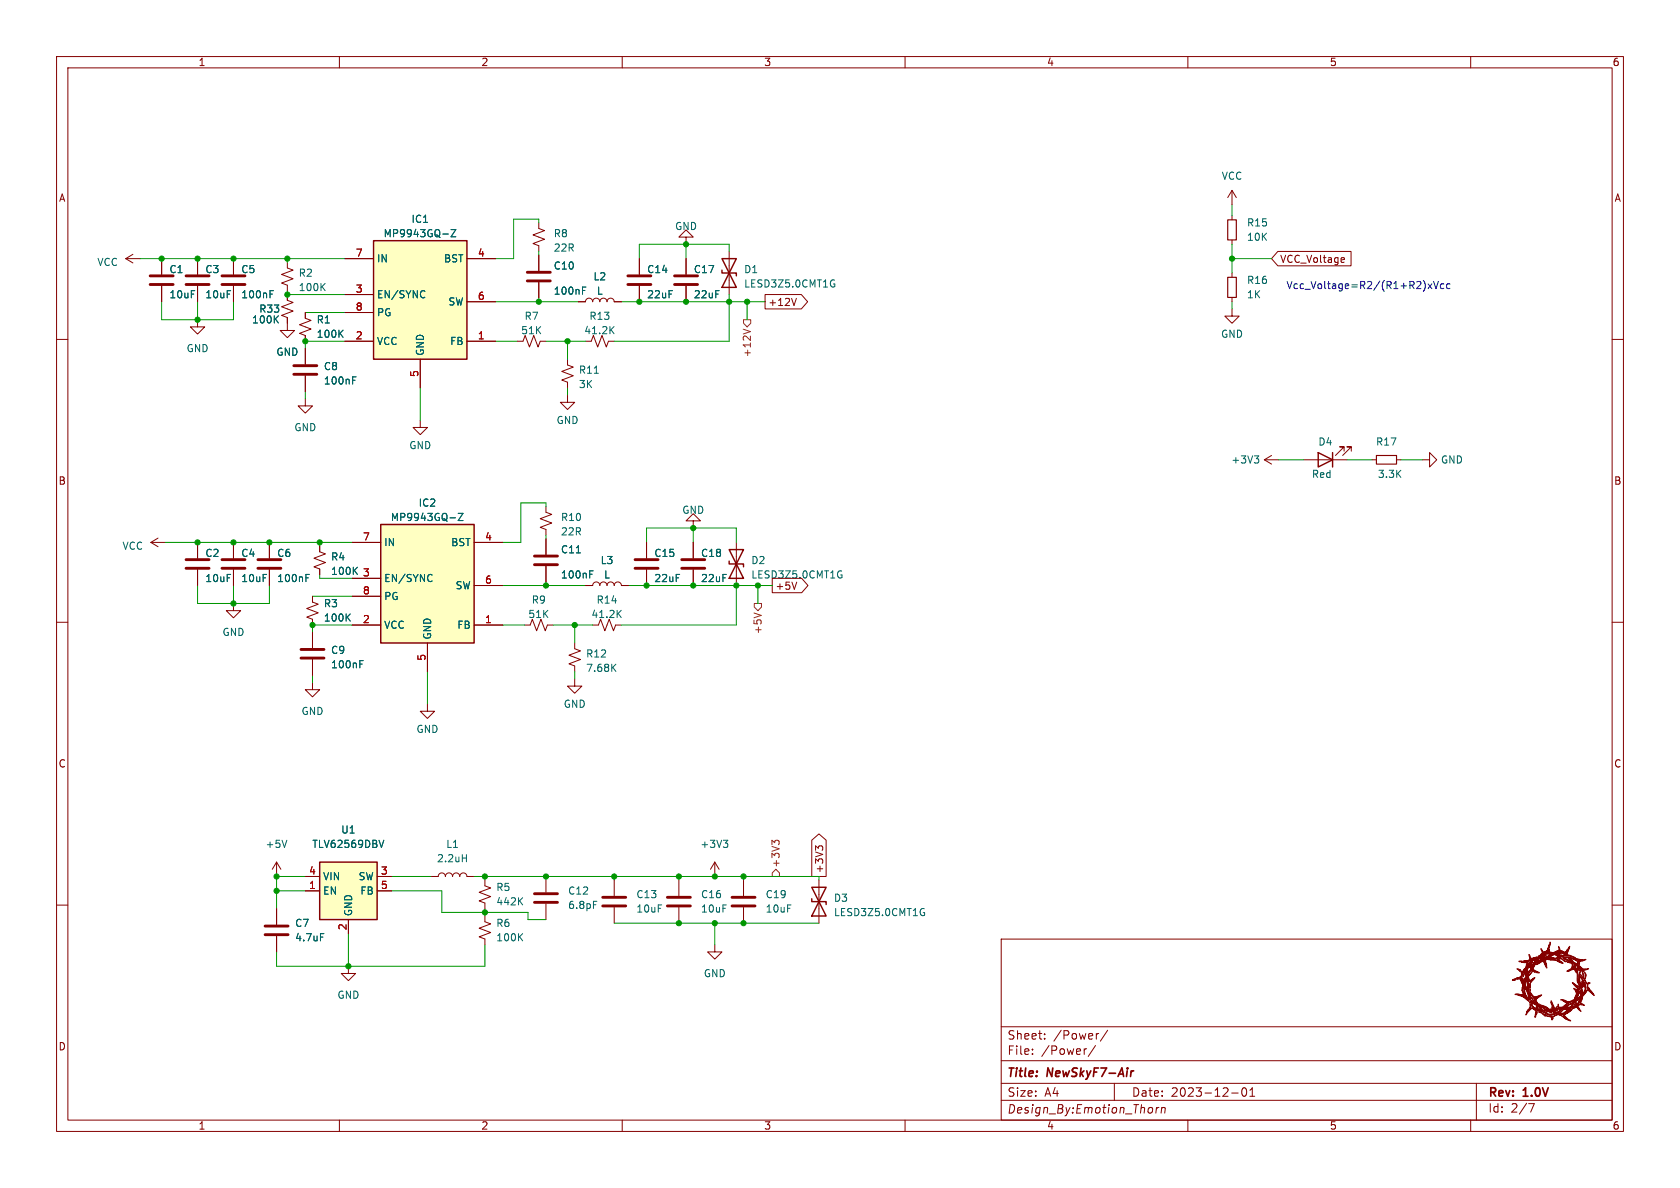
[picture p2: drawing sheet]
<svg xmlns="http://www.w3.org/2000/svg" width="297mm" height="210mm" viewBox="0 0 297 210" stroke-linecap="round" stroke-linejoin="round" font-family="sans-serif">
<g fill="none" stroke="#840000" stroke-width=".18">
<path d="M10 10h277v190h-277zM12 12h273v186h-273zM60 10v2M110 10v2M160 10v2M210 10v2M260 10v2M95.2 39.4v1l1.1 .4-2.1 .7 2.1 .8-2.1 .8 1 .3v1.1M217.8 33.7v2.5M217.8 38.1v.8M217.8 33.7l-.8 1.2M217.8 33.7l.8 1.2"/>
<path d="M10 60h2M22.2 45.7l1.3 .8M22.2 45.7h2.6M23.5 45l-1.3 .7M28.6 45.7v2.8M28.6 50.5v2.8M34.9 56.5v1.3h1.3l-1.3 1.3-1.2-1.3h1.2M34.9 45.7v2.8M34.9 50.5v2.8M41.3 45.7v2.8M41.3 50.5v2.8M50.8 52.1v1l1 .4-2 .7 2 .8-2 .8 1 .3v2.3h1.3l-1.3 1.3-1.3-1.3h1.3"/>
<path d="M50.8 46.4v1l1 .4-2 .7 2 .8-2 .7 1 .4v1M54 55.2v1.1l1 .3-2 .8 2 .8-2 .7 1 .4v1M61 45.7h5M61 52.1h5M61 55.2h5M82.5 45.7h5.1M82.5 53.3h5.1M95.2 45.1v2.8M95.2 49.9v2.8M102.2 53.3h1.3a.64 .64 0 0 1 .6-.6 .64 .64 0 0 1 .7 .6 .64 .64 0 0 1 .6-.6 .64 .64 0 0 1 .6 .6 .64 .64 0 0 1 .7-.6 .64 .64 0 0 1 .6 .6 .64 .64 0 0 1 .6-.6 .64 .64 0 0 1 .7 .6h1.3M113 45.7v2.8M113 50.5v2.8"/>
<path d="M121.3 41.9h1.3l-1.3-1.3-1.3 1.3h1.3v1.3M121.3 45.7v2.8M121.3 50.5v2.8M128.9 44.5v7.6M135.3 52.1h6.4l1.1 1.2-1.1 1.3h-6.4zM140.8 52.7l-.4 1.3M217.8 54.6v1.3h1.3l-1.3 1.3-1.3-1.3h1.3M217.8 42.4v.8M217.8 48.3v.7M217.8 52.6v.7M225.9 44.4h12.9v2.6h-12.9l-1.1-1.3zM237.3 45.5l.3 .1 .1 .2-.6 .2"/>
<path d="M237.6 46.3l-.3 .1M285 60h2M54 70.5v1.3h1.2l-1.2 1.2-1.3-1.2h1.3M54 61.6v2.8M54 66.4v2.8M61 60.3h5M74.3 74.3v1.3h1.3l-1.3 1.2-1.3-1.2h1.3M74.3 63.5v5.1M82.5 60.3h5.1M91.4 60.3h1.1l.3-1 .8 2 .8-2 .7 2 .4-1h1M100.3 69.9v1.2h1.3l-1.3 1.3-1.2-1.3h1.2M100.3 63.5v1l1 .4-2 .8 2 .7-2 .8 1 .4v1"/>
<path d="M103.5 60.3h1l.4-1 .8 2 .7-2 .8 2 .4-1h1M237.6 79.8v-.8h-.7h.7l-1.5 1.5M238.9 79.8v-.8h-.8h.8l-1.5 1.5M26.7 95.9l1.2 .7M26.7 95.9h2.5M27.9 95.1l-1.2 .8M34.9 95.9v2.8M41.3 95.9v2.8M47.6 95.9v2.8M56.5 96.5v1l1 .4-2 .8 2 .7-2 .8 1 .4v1M62.2 95.9h5.1M83.8 95.9h5.1"/>
<path d="M96.5 89.5v1.1l1 .3-2 .8 2 .8-2 .7 1 .4v1M96.5 95.3v2.7M114.3 95.9v2.8M122.6 92.1h1.2l-1.2-1.3-1.3 1.3h1.3v1.2M122.6 95.9v2.8M130.2 95.9v7.6M223.5 81.3h2.6M223.5 81.3l1.3 .7M224.8 80.5l-1.3 .8M230.5 81.3h7.6M242.6 81.3h.7M246.9 81.3h.7"/>
<path d="M251.5 81.3h1.2v-1.3l1.3 1.3-1.3 1.3v-1.3M10 110h2M34.9 100.7v2.8M41.3 106.7v1.3h1.2l-1.2 1.2-1.3-1.2h1.3M41.3 100.7v2.8M47.6 100.7v2.8M55.2 105.4v1l1.1 .4-2.1 .8 2.1 .7-2.1 .8 1 .4v1M55.2 111.8v2.8M55.2 116.6v2.8M62.2 110.5h5.1M62.2 102.2h5.1M62.2 105.4h5.1"/>
<path d="M75.6 113.7v5M83.8 110.5h5.1M83.8 103.5h5.1M92.7 110.5h1l.4-1 .8 2 .7-2 .8 2 .4-1h1M96.5 100.1v2.8M101.6 113.7v1l1 .4-2 .7 2 .8-2 .7 1 .4v1M103.5 103.5h1.3a.64 .64 0 0 1 .6-.6 .64 .64 0 0 1 .6 .6 .64 .64 0 0 1 .7-.6 .64 .64 0 0 1 .6 .6 .64 .64 0 0 1 .6-.6 .64 .64 0 0 1 .7 .6 .64 .64 0 0 1 .6-.6 .64 .64 0 0 1 .7 .6h1.2M104.8 110.5h1l.4-1 .7 2 .8-2 .8 2 .3-1h1.1M114.3 100.7v2.8M122.6 100.7v2.8M136.5 102.2h5.2l1.1 1.3-1.1 1.3h-5.2zM140.9 102.9l-.5 1.3"/>
<path d="M285 110h2M55.2 120.7v1.2h1.3l-1.3 1.3-1.2-1.3h1.2M75.6 124.5v1.2h1.2l-1.2 1.3-1.3-1.3h1.3M101.6 120v1.3h1.3l-1.3 1.3-1.3-1.3h1.3M10 160h2M48.9 152.4l-.8 1.3M48.9 152.4v2.5M48.9 152.4l.8 1.3M54 157.5h2.5M54 154.9h2.5M66.7 157.5h2.5M66.7 154.9h2.5"/>
<path d="M76.2 154.9h1.3a.64 .64 0 0 1 .6-.6 .64 .64 0 0 1 .6 .6 .64 .64 0 0 1 .7-.6 .64 .64 0 0 1 .6 .6 .64 .64 0 0 1 .6-.6 .64 .64 0 0 1 .7 .6 .64 .64 0 0 1 .6-.6 .64 .64 0 0 1 .6 .6h1.3M85.7 155.6v1l1 .4-2 .7 2 .8-2 .8 1 .3v1.1M96.5 154.9v2.8M96.5 159.8v2.8M108.6 155.6v2.8M120 155.6v2.8M126.4 152.4l-.8 1.3M126.4 152.4v2.5M126.4 152.4l.7 1.3M131.4 155.6v2.8M143.5 148.5l1.3-1.1 1.3 1.1v6.4h-2.6zM144.7 149.9l-.5-.4v.8"/>
<path d="M144.7 149.8l.2-.3h.3l.3 .3M144.8 155.6v7.6M285 160h2M48.9 160.7v2.7M48.9 165.5v2.8M61.6 170.8v1.3h1.3l-1.3 1.3-1.3-1.3h1.3M61.6 162.6v2.5M85.7 161.9v1l1 .4-2 .8 2 .7-2 .8 1 .4v1M108.6 160.4v2.8M120 160.4v2.8M126.4 167v1.3h1.2l-1.2 1.2-1.3-1.2h1.3M131.4 160.4v2.8"/>
<path d="M177 166h108v32h-108zM60 198v2M110 198v2M160 198v2M177 194.5h108M177 191.5h108M177 187.5h108M177 181.5h108M182.5 186.3v.1M182.5 185.5v.1M184.7 183.6v.1M184.7 182.8v.1"/>
<path d="M192.1 185.4l-.3 .1M193.7 184.8l-1.3 2M194.2 182.7l-.2 .1M195.8 182.1l-1.3 2M197 191.5v3M203.7 195.8l.1 .3-.2 .5M204.5 195.8l-.2 1M204.9 195.8h-.3l-.2 .3M205.4 195.9l.2-.1h.4l-.1 1M205.4 195.8l-.1 1M210 198v2M217.7 193.2h1.2"/>
<path d="M219.7 192.4l.2-.1a.81 .81 0 0 1 .6 .6 .81 .81 0 0 1-.3 .8l-.2 .1a.81 .81 0 0 1-.3-1.4zM221 193.8h.8M221 192.7l.4-.4v1.5M260 198v2M261 191.5v6.5M270.2 195.1h1l-.6 1.5"/>
</g>
<path d="M200.4 189.3l-.4 .1" fill="none" stroke="#840000" stroke-width=".3"/>
<g fill="#840000" stroke="#840000" stroke-width=".18">
<path d="M276 179.5l.9 .6-.5-.7 .5-.2-.4 .3 1.2 1-.8-.3h.2h.1a1.56 1.56 0 0 1-1.2-.7z"/>
<path d="M273.5 179.7h.9v.5l.2-.2-.2 .3a.61 .61 0 0 0-.9-.6z"/>
<path d="M270.3 178.3h.1a.71 .71 0 0 1 1 .3l.3 .3-.1 .5 .1-.5-.1 .1-.1 .8-.1 .1 .1-1.2-.4-.3-.3-.1-.2 .1-.9 1 .2-.6a.5 .5 0 0 0 .6-.4l-.6 .4z"/>
<path d="M276.3 169.2h.2l-.1 .2 .2 .1v-.2l.2 .2v.1h.3v.1l.5 .1-.3-.4 1.1 1.9 .4 .3a.75 .75 0 0 0-.1-.9l.4 .3 .2 .5h.3l-.5-.5 .5 .3-.1-.3-1-.6-.1-.1h-.1l.2 .3v.1l.2 .8-.4-1-.7-1.1h.1l.4 .6 .6 .4 .2-.1v-.3a2.92 2.92 0 0 0-2.3-.7 2.41 2.41 0 0 1 2.4 .8l-.1 .4 .2 .1a1.64 1.64 0 0 0 1.8 .7l-.6 .2h-.2l.3-.1h-.4v.1h-.1l.1 .2-.3-.1a.48 .48 0 0 1-.5 0 .48 .48 0 0 1-.2-.6l-.1 .5 .1 .9a3.2 3.2 0 0 0 .4 1.9l-.3 .2-.7-.4 .7 .8 .5-.8h.4v-.2h.2l-.2-.1-.1 .2h-.1l.1-.3-.2 .4h-.1l.1-.6h.2h-.2v-.2l-.3-.6a1.62 1.62 0 0 1 .7 1.1h.1a1.91 1.91 0 0 1-.3 2l.8-.8 .9 .7-.9-1-.1-.1 .3 .2-.3-.2 .1-.1 1.1 1.5-1.1-1-.8 1 .3-1.5 .1 .1-.1-.1a.32 .32 0 0 0-.4 0 .32 .32 0 0 0-.1 .4l.1 .4a3.2 3.2 0 0 1-.3 2l.5 .3h-.2a.61 .61 0 0 0-.9 .3l.6 .9-.7-.7 .4 .4-.2-.4-.3-.1-.7 .3-.4 .5-.6 .3 .6-.4 .5-.6a.35 .35 0 0 0 .5-.3l-.4 .3-.1-.1 .1-.1-.1 .1a.44 .44 0 0 1 .7 0l-.1-.3 .2 .1a.72 .72 0 0 1 .9-.2l-.6-.4-.2 .5h-.3l-.3-.4 .1-.1-.1-.1h.2l.2 .5 .2-.5a.64 .64 0 0 0 .7-.8l-.1-1.4-.1 .8a1.51 1.51 0 0 1-.2 1.3v-.1l-.3 .2 .3-.3 .1-.6-.3 .3h.2l-.7 .6h-.2l.7-.6-1.6 .8-.9 .7 1.8-.9a3.6 3.6 0 0 1-2.3 2.2l-.3-.1 .5 .1-.6-.2v.2l.3 .2h-.2a1.27 1.27 0 0 0-1.2 .3l1.8-1.4-.5 .7 .6-.1a.73 .73 0 0 1 .8-.3h-.4l.4-.3 .1 .2v-.2l.2 .1v-.3l.4-.7a.82 .82 0 0 0-.9 .4l-.3 .1 .9 .1-1.3 .2-.8-.1-.1-.1h.9h-.9v-.6l.1 .6a1.43 1.43 0 0 0 1.3-.8l-.7-.5 .9 .6 .3-.2h-.3l-1.2-.5h.5l1.1 .4 .5-.3 .4 .1 .1-.3-.2 .2h-.3l.3-.2h.3h-.3l.1-.2 .4 .1v-.1a.63 .63 0 0 0 .6-.4 .63 .63 0 0 0-.1-.7l-.5 1.1 .7-1.4a.59 .59 0 0 1 .7-.6v-.1h-.2l.2-.2a1.94 1.94 0 0 0-1.2 1.4l-.4 .9h-.2l.5-.9v-.2v.1l.1-.2-.4-.1h.4h-.4l.1 .5-.3-.7h.1l-.1-.1 .4 .2 .2-.1-1-1.2 1.2 .7-.4-.8 .2-.5-.2 .4v-1.4l-.2-.2h.1l.1-.1-.2 .1-.5-.8-.2 .2 .3 .1-1.2 .3 .6-.2 .2-.2-.8 .4 .9-.6v-.2h.3h-.3a.53 .53 0 0 0 0-.5 .53 .53 0 0 0-.6-.2l-.2-.1h.6l-1.3-.7z"/>
<path d="M272.9 179.3l.6 .3h-.4l-.2-.2 .2 .2 .1-.1z"/>
<path d="M271.2 176.3l.6-.1h-.2l.9-.3-.3 .3a.67 .67 0 0 0-.6 .5 .67 .67 0 0 0 .2 .7l.1 .3 .1-.3 1.3 .6 .6 .4 1-.1h-.2l.2-.1 .7 .1-1.2 .1-.2 .2h1.2h-1.1l1 .3 .6-.5h.2a2.25 2.25 0 0 1-2.7 .9l-.2-.2h.2h-.2l-.1-.1-.3 .1 .3-.2a1.94 1.94 0 0 0 1.8 .2h.2l-.2-.1 .4 .1-1.1-.3-.4-.3h.3h-.3l-.7-.4h.4l.1 .3-.1-.3h-.5l.1-.1-1-.3-.1 .2a2.94 2.94 0 0 1 1.8 .8l.5 .3-.6-.2-.2 .1-.1-.2-1.1 .1-.9-.5a.45 .45 0 0 1 .6 .3l.3 .2 .4-.2 .9 .1-1.2-.1-.1-.1h.2h-.4l-.5-.2h-.2l-.3-.2h.2a.83 .83 0 0 1-.7-1l-.2 .2v-.2a.56 .56 0 0 1 .5 .7l.5 .5 .4-.2h-.2l-.1-.5-.6-.3 .5 .2-.1-.4 .4 .9 .1-.1a.35 .35 0 0 0 .1 .5 .35 .35 0 0 0 .5-.1l-.5-.4 .3 .1a.95 .95 0 0 0 1.1 .6h.1l-.3-.1v-.1l-.8-.4-.4-.1-.2-.5h.1h-.1l-.2-.3 .2 .2v-.1l-.4-.5h.1v.2l.1-.3 .8-.6-.8 .4-.1 .3h-.1l-.1-.2 .1 .2 .1-.3-.2 .1v-.2h.2z"/>
<path d="M272 178.9a.55 .55 0 0 1 .8 .4l-.3-.2z"/>
<path d="M274.5 179.1h.4z"/>
<path d="M271.8 178.9h.1z"/>
<path d="M273.3 178.9h.1z"/>
<path d="M275.6 178.5h.1z"/>
<path d="M276.4 178.4l1.1-.1z"/>
<path d="M274.4 177.8v.5z"/>
<path d="M270.5 177.5a.38 .38 0 0 1 .2 .4 .38 .38 0 0 1-.3 .3z"/>
<path d="M274.2 176.9l.5 1.1-.1 .2-.3-.6-.1-.4 .2 .2-.2-.2z"/>
<path d="M275.3 177.9l-.2 .3z"/>
<path d="M278.3 177.5l.2 .3-.3-.2z"/>
<path d="M279.9 177.7h.2z"/>
<path d="M270.4 175.6l.2 .6a1.33 1.33 0 0 1 .6 1.1l-.5-.2-.1-.3 .5 .3v-.2a1.66 1.66 0 0 1-.7-1.3z"/>
<path d="M273.1 168.8l.4 .3z"/>
<path d="M270.3 168.7l.2 .5h.1a.38 .38 0 0 0 .6 .2l.1-.1-.3 .1 .6-.2h.3l.5-.5 .4-.3 .2 .1-.3-.3v.3l-.3 .2 .2-.2v-.3h.1l-.2-.1-.1-.4 .5 .7 .2-.2 .1 .1-.1 .1h.2v-.2h.2l.1-.1-.3 .1 .4-.4v-.2l-.1 .2 .1-.4a.45 .45 0 0 1 0 .7v.2l.2-.5v.5a1.64 1.64 0 0 0 1.7-.5l.1 .2-.1-.7 .2 .6v.4l.2-.3 .3 .1-.1 .1 .6 .1 .2 .3 .2-.5-.5 .2 .4-.3v-.1l-.2 .2 .6-.8-.2 .6a.54 .54 0 0 0-.2 .7 .54 .54 0 0 0 .6 .3l.4 .2a3.2 3.2 0 0 0 2.3 .5l-.7 .3 .2-.2h-.9l.1 .3 .4-.1a.51 .51 0 0 0-.3 .6l-.2-.2a.82 .82 0 0 0-.5-.9l-.3-.1a2.47 2.47 0 0 0-2.1-.1l-.4-.2h.5h-.5l-.7-.3 1.7 1.3 .2-.1 .2 .1a.71 .71 0 0 1-.9-.4l-.3-.1-.3 .1 .3-.2-.2-.1-.9 .2h-.9l.5-.2h-1.7h-.3v.2l-.2-.1-.3 .3h.7l.1-.2h.4l-.5-.1h.1l1.2 .2-.5-.1-.2 .3 .2 .6-.2-.2v.2l.1 .4 .1-.2 .1 .5-.5-.7h.2a.37 .37 0 0 1-.3-.6v-.1l.1 .2v.4l.2-.7-1.2 .5-.1-.1 .3-.1h-.5h.6l.1-.2-.7 .2 .7-.8h.5v-.3l.2 .3v.1l1.6 .1v.1l1-.2h-.3l-.2-.2a.52 .52 0 0 0-.8 0l-.4 .2a1.47 1.47 0 0 1 1.5-.5l.1 .1a.76 .76 0 0 0 .9 .1l.3-.1-.2-.1h.4h-.4l-.6-.2-.1 .1 .1-.3 .9 .4-.1-.2v.1l-.8-.4-.3 .6h-.1v-.3l-.6 .1 .5-.3v-.1l-.6 .3 .1-.2-.4 .2 .1 .1-.6 .2-.3 .3 .1 .1-.4-.1 .6-.4-1.2 .1 .4-.2 .7-.1h-.1h.5h-.1a1.67 1.67 0 0 0-1.7 .4h.2l-.6 .2-.6 .9-.2-.1 .4-.6-.9 .4h.2l.5-.2-.1 .2-.6 .3 .3 .2 .1-.2v.3l.2-.2v-.1h.3v.2l-1.6 .7v.2l2.4-1.2 .3 .1-1.7 .6-.1 .7 1.1 .7-.7-.1 .3-.1-.6-.2-1 1 .2 .7 1-.5-.9 1.1v.8v-.8l.2-.5-.4 .1v-.1h.1l-.2-.1 .6 .1 .4-.5-.4 .4h-.6v-.3l-.1-.1 .3 3.1 .2 .7-.1 .1v-.1l-.1-.1-.2 .2-.5-.5a.7 .7 0 0 0-.8-.3l.6 .3 .8 .7-.2-.1a3 3 0 0 0-1.8-1l.7-.1-.2 .1a.35 .35 0 0 0 .4-.1 .35 .35 0 0 0 0-.5v-.1l.2 .5-.1 .2 .2 .1v-.2l.5 .7 .3 .1-.1-1.4 .1 1.2-.5-1.5h.1l.1 .4v-.4h.2h-.4l-.3-.2a2.17 2.17 0 0 0 .7 1.8 2.05 2.05 0 0 1-.7-2l.3 .3-.2-.3 .1-.2h-.2l-.1-.2-.2 1.1v-.2l-.1 .1 .1-1-.4-1 .5 .9-.4-1.1-1.3 .3h.4l-.3 .1h-.3l.8-.5 .2 .1-.2-.1h.4l.3-.2-.2 .2 .2 .1v-1l.2 .3 .2-.3a2.84 2.84 0 0 0 .2 2.2l.2 .1-.2-.4h.1l.3-.7a1.11 1.11 0 0 0 .3 1.7v-.7l-.1 .6-.1-.8 .1 .1v-.1h-.1l-.1-.4 .1 .1v-.1h-.1v-.2v-.3l1.2-1.5-.2-.1-.1 .1 .4-.7-1.2 .4 .1 .7-.1 .3v-1.1l.2-.5h.2l-.1 .1 .9-.4a.7 .7 0 0 1-.5-.8l-.2-.1 .3 .4a.45 .45 0 0 1-.4 .8l.3-.4-.1 .2-.1-.2-.1 .1-.2 .3 .3-.8-.3 .2-.2 .6-.1 .1h.1l-.1 1.6-.1 .2 .2-.2 .7-1-.1-.1h.1l-.1-.1 .4-.3-1.3 2.3-.2 .7-.2-.1 .1-.6 .5-.6-.2-.1v-.3l.1 .2v-.3l-.1 .1-.1-.6 .1 .1 .1-.1h-.2l-.1-.2a.48 .48 0 0 1-.6 .6v-.3l.3 .2 .3-.6h.2v.1h.1v-.8l.1-.1 .2 .1-.2-.2 .3-.5-.2 .2-.7-.1 1.1-.2-.1-.7h.2h-.2z"/>
<path d="M270.5 175.3l.3 .6 .3 .2h-.2l.2 .2-.4-.5-.1-.1h.1h-.1z"/>
<path d="M267.8 175.8l.4-.1 .4 .1z"/>
<path d="M270.5 174.8v.4z"/>
<path d="M278.2 174.7h.1v.1z"/>
<path d="M269.1 174.6v.1z"/>
<path d="M280.6 174.1l.1 .3z"/>
<path d="M279.3 171.8l.2-.1a.74 .74 0 0 0-.2 .9v.7l.2 .8a3.4 3.4 0 0 1-.2-2.3z"/>
<path d="M280.7 173.8h.4l-.5 .2v-.1l.3-.1-.3 .1z"/>
<path d="M279.7 171.7l.3 .7v.5l.1 .1a1.15 1.15 0 0 0 0-1.2 .84 .84 0 0 1 .1 1.3l.3 .8-.4-.9-.3-.2 .1-.3z"/>
<path d="M268.2 173.1h.1z"/>
<path d="M268.4 173l.3 .1z"/>
<path d="M279.3 172.2l.4 .4z"/>
<path d="M271.2 171.8l.2 .1z"/>
<path d="M268.5 171.4l.3 .3z"/>
<path d="M268.2 171.3l.6 .2z"/>
<path d="M274 169.7a2.2 2.2 0 0 1 1.8 .4h.2l-.5-.3-.2-.3h.2l.8 .8-.6-.2a2.6 2.6 0 0 0-1.7-.4z"/>
<path d="M268.9 170.1l.8-.1 .2 .1-.2 .1z"/>
<path d="M268.5 169.9h.6l-.4 .1z"/>
<path d="M274 166.6l.1 .1-.3 .8 .1-.3h-.1v-.1h.2h-.2l.2-.3z"/>
<path d="M273.1 179.5h.1z"/>
<path d="M272 178.6h.1z"/>
<path d="M269.4 174.3l.1 .1z"/>
<path d="M269.8 174.4l.2 .2z"/>
<path d="M269.2 172.9l.1 .6z"/>
<path d="M269.5 171.7l-.2 1z"/>
<path d="M276 168.7v.1z"/>
<path d="M273.5 168.1v.1z"/>
</g>
<g fill="none" stroke="#006464" stroke-width=".18">
<path d="M47.7 52h.5M47.7 51.4h.6M48.7 56.4l.5 .7M49.2 55.8l-.7 .8M56.9 50.7l.6 .7M57.5 50.1l-.8 .7M60.1 58.9l.5 .7M60.6 58.4l-.7 .7M74.9 51.4l.2 .1M75.1 52.5l-.2 .1M79.7 40.6h.9l-.9 1.3h.9M103 50.7h.6"/>
<path d="M103 51.3h.4M108 58.3l.6 .7M108.6 57.7l-.8 .8M147.2 49.5h.3M147.3 50.2h.3v.4l-.4 .1M62.3 67.2h.5M62.3 66.6h.6M105.1 66h.7M81 90.7h.9l-.9 1.3h.9M101.9 97.7h.7M221.7 80.6h.8l-.4 .5M222.3 81.1l.2 .2v.3l-.2 .3"/>
<path d="M54.1 102.1h.4M54.1 101.5h.6M61.4 109.1l.5 .7M61.9 108.5l-.7 .8M62.6 100.8l.6 .7M63.2 100.3l-.7 .7M63.6 117.4h.4M63.6 116.8h.6M76.1 101.5l.3 .2M76.4 102.7l-.3 .1M104.3 101.5h.4M104.3 100.9h.6"/>
<path d="M108.3 118l.6 .7M108.9 117.4l-.7 .7M109.3 108.4l.5 .8M109.8 107.9l-.7 .7M148.5 100.9l.3 .1M148.6 101.6h.3v.5l-.4 .1M50.7 148.5l-.4 1.3M67.9 148.5l-.5 1.3M81.7 151.7h.8M82.5 151.1v1.2M91.9 159.2l.5 .8M92.4 158.7l-.7 .7"/>
<path d="M104.9 159.3h.6M127.9 148.5h.8l-.5 .5M128.4 149l.3 .3v.3l-.3 .2M56.7 165h.6M91.9 165.6l.5 .7M92.4 165l-.7 .8M163.1 160.6l.3 .1M163.2 161.3h.3v.4l-.4 .2"/>
</g>
<g fill="none" stroke="#840000" stroke-width=".51">
<path d="M26.5 50.3h4.1M26.5 48.8h4.1M32.9 50.3h4.1M32.9 48.8h4.1M39.2 50.3h4.1M39.2 48.8h4.1M93.2 49.7h4.1M93.2 48.1h4.1M111 50.3h4.1M111 48.8h4.1M119.3 50.3h4M119.3 48.8h4"/>
<path d="M51.9 66.2h4.1M51.9 64.6h4.1M32.9 98.9h4.1M39.2 98.9h4.1M45.6 98.9h4.1M94.5 99.8h4.1M94.5 98.3h4.1M112.3 98.9h4M120.5 98.9h4.1M32.9 100.5h4.1M39.2 100.5h4.1M45.6 100.5h4.1"/>
<path d="M53.2 116.3h4.1M53.2 114.8h4.1M112.3 100.5h4M120.5 100.5h4.1M94.5 159.5h4.1M94.5 158h4.1M106.6 158.6h4M118 158.6h4M129.4 158.6h4.1M46.9 165.2h4M46.9 163.7h4M106.6 160.1h4"/>
<path d="M118 160.1h4M129.4 160.1h4.1"/>
</g>
<path d="M66 42.5h16.5v21h-16.5zM127.6 47.8v.5h2.6v.5M127.6 45.7h2.6l-2.6 5.1h2.6zM67.3 92.7h16.5v21h-16.5zM128.9 99.2v.5h2.5v.5M128.9 97.2h2.5l-2.5 5h2.5zM233 80l2.6 1.3-2.6 1.3zM235.6 80v2.6M56.5 152.4h10.2v10.2h-10.2zM143.5 158.9v.5h2.5v.5M143.5 156.8h2.5l-2.5 5.1h2.5z" fill="none" stroke="#840000" stroke-width=".25"/>
<g fill="#ffffc2" stroke="#ffffc2" stroke-width=".18">
<path d="M66 42.5h16.5v21h-16.5z"/>
<path d="M67.3 92.7h16.5v21h-16.5z"/>
<path d="M56.5 152.4h10.2v10.2h-10.2z"/>
</g>
<path d="M217 38.9h1.6v3.5h-1.6zM217 49h1.6v3.6h-1.6zM243.3 80.5h3.6v1.5h-3.6z" fill="none" stroke="#840000" stroke-width=".2"/>
<path d="M131.4 58.2l1.3 .4M131.4 56.5h1.3v.7l-.6 .6-.7-.6zM133.3 108.4l1.3 .4M133.3 106.7h1.3v.6l-.6 .7-.7-.7zM137 149l-.5-.5v.8M137 148.8l.2-.3h.3l.2 .3M137.2 153.7l.6 .6v.6h-1.3v-.6z" fill="none" stroke="#725600" stroke-width=".18"/>
<path d="M252.5 50.2l.6 .8M253.1 50.2l-.6 .8M253.4 49.8l.5 1.2 .4-1.2M255.2 50.2h-.3l-.3 .2 .2 .6h.4M256.3 50.2h-.3l-.3 .2 .2 .6h.4" fill="none" stroke="#0000c2" stroke-width=".18"/>
<g fill="none" stroke="#009600" stroke-width=".18">
<path d="M95.2 39.4v-.7h-4.4v7h-3.2M217.8 36.2v1.9M24.8 45.7h36.2M28.6 53.3v3.2h12.7v-3.2M34.9 53.3v3.2M50.8 45.7v.7M50.8 51.4v.7h10.2M54 55.2h7M87.6 53.3h14.6M95.2 44.5v.6M95.2 52.7v.6M109.9 53.3h25.4"/>
<path d="M121.3 43.2v2.5M128.9 44.5v-1.3h-15.9v2.5M128.9 52.1v8.2h-20.3M132.1 53.3v3.2M217.8 43.2v5.1M217.8 53.3v1.3M217.8 45.7h7M54 69.2v1.3M61 60.3h-7v1.3M74.3 68.6v5.7M87.6 60.3h3.8M96.5 60.3h7"/>
<path d="M100.3 60.3v3.2M100.3 68.6v1.3M29.2 95.9h33M56.5 95.9v.6M96.5 89.5v-.6h-4.4v7h-3.2M96.5 94.6v.7M114.3 95.9v-2.6h15.9v2.6M122.6 93.3v2.6M226.1 81.3h4.4M238.1 81.3h4.5M247.6 81.3h3.9M34.9 103.5v3.2h12.7v-3.2"/>
<path d="M41.3 103.5v3.2M55.2 119.4v1.3M55.2 105.4h7M56.5 101.6v.6h5.7M62.2 110.5h-7v1.3M75.6 118.7v5.8M88.9 103.5h14.6M88.9 110.5h3.8M96.5 102.9v.6M97.8 110.5h7M101.6 110.5v3.2M101.6 118.7v1.3"/>
<path d="M111.1 103.5h25.4M130.2 103.5v7h-20.3M134 103.5v3.2M48.9 157.5h5.1M54 154.9h-5.1v5.8M69.2 154.9h7M69.2 157.5h8.9v3.8h15.2v1.3h3.2M83.8 154.9h61v.7M85.7 154.9v.7M108.6 154.9v.7M120 154.9v.7M131.4 154.9v.7"/>
<path d="M61.6 165.1v5.7M85.7 167v3.8h-36.8v-2.5M85.7 160.7v1.2M108.6 163.2h36.2M126.4 163.2v3.8"/>
</g>
<g fill="#009600" stroke="#009600" stroke-width=".18">
<circle cx="61.6" cy="170.8" r=".46"/>
<circle cx="85.7" cy="161.3" r=".46"/>
<circle cx="85.7" cy="154.9" r=".46"/>
<circle cx="48.9" cy="157.5" r=".46"/>
<circle cx="48.9" cy="154.9" r=".46"/>
<circle cx="96.5" cy="154.9" r=".46"/>
<circle cx="121.3" cy="53.3" r=".46"/>
<circle cx="100.3" cy="60.3" r=".46"/>
<circle cx="95.2" cy="53.3" r=".46"/>
<circle cx="113" cy="53.3" r=".46"/>
<circle cx="121.3" cy="43.2" r=".46"/>
<circle cx="56.5" cy="95.9" r=".46"/>
<circle cx="47.6" cy="95.9" r=".46"/>
<circle cx="34.9" cy="95.9" r=".46"/>
<circle cx="41.3" cy="95.9" r=".46"/>
<circle cx="41.3" cy="106.7" r=".46"/>
<circle cx="120" cy="163.2" r=".46"/>
<circle cx="126.4" cy="163.2" r=".46"/>
<circle cx="120" cy="154.9" r=".46"/>
<circle cx="108.6" cy="154.9" r=".46"/>
<circle cx="131.4" cy="163.2" r=".46"/>
<circle cx="131.4" cy="154.9" r=".46"/>
<circle cx="126.4" cy="154.9" r=".46"/>
<circle cx="34.9" cy="56.5" r=".46"/>
<circle cx="41.3" cy="45.7" r=".46"/>
<circle cx="50.8" cy="52.1" r=".46"/>
<circle cx="34.9" cy="45.7" r=".46"/>
<circle cx="28.6" cy="45.7" r=".46"/>
<circle cx="54" cy="60.3" r=".46"/>
<circle cx="50.8" cy="45.7" r=".46"/>
<circle cx="132.1" cy="53.3" r=".46"/>
<circle cx="217.8" cy="45.7" r=".46"/>
<circle cx="128.9" cy="53.3" r=".46"/>
<circle cx="122.6" cy="93.3" r=".46"/>
<circle cx="114.3" cy="103.5" r=".46"/>
<circle cx="122.6" cy="103.5" r=".46"/>
<circle cx="130.2" cy="103.5" r=".46"/>
<circle cx="134" cy="103.5" r=".46"/>
<circle cx="55.2" cy="110.5" r=".46"/>
<circle cx="96.5" cy="103.5" r=".46"/>
<circle cx="101.6" cy="110.5" r=".46"/>
</g>
<g font-size="2.1" fill="#840000">
<text x="178" y="184">Sheet:</text>
<text x="186.2" y="184">/Power/</text>
<text x="177.9" y="190.8">Title:</text>
<text x="178" y="186.7">File:</text>
<text x="184.1" y="186.7">/Power/</text>
<text x="185.1" y="190.8">NewSkyF7-Air</text>
<text x="178" y="197.1">Design_By:Emotion_Thorn</text>
<text x="178" y="194.1">Size:</text>
<text x="184.7" y="194.1">A4</text>
<text x="200" y="194.1">Date:</text>
<text x="207" y="194.1">2023-12-01</text>
<text x="263" y="194.3">Rev:</text>
<text x="263" y="196.9">Id:</text>
<text x="267.1" y="196.9">2/7</text>
<text x="269.4" y="194.3">1.0V</text>
</g>
<g font-size="1.8" fill="#840000">
<text x="35" y="11.9">1</text>
<text x="85" y="11.9">2</text>
<text x="135" y="11.9">3</text>
<text x="185" y="11.9">4</text>
<text x="235" y="11.9">5</text>
<text x="285" y="11.9">6</text>
<text x="10.3" y="35.9">A</text>
<text x="285.3" y="35.9">A</text>
<text x="226.2" y="46.7">VCC_Voltage</text>
<text x="135.7" y="54.3">+12V</text>
<text x="10.3" y="85.9">B</text>
<text x="285.3" y="85.9">B</text>
<text x="137" y="104.5">+5V</text>
<text x="10.3" y="135.9">C</text>
<text x="285.3" y="135.9">C</text>
<text x="145.7" y="154.5" transform="rotate(-90 145.7 154.5)">+3V3</text>
<text x="10.3" y="185.9">D</text>
<text x="285.3" y="185.9">D</text>
<text x="35" y="199.9">1</text>
<text x="85" y="199.9">2</text>
<text x="135" y="199.9">3</text>
<text x="185" y="199.9">4</text>
<text x="235" y="199.9">5</text>
<text x="285" y="199.9">6</text>
</g>
<g font-size="1.8" fill="#006464">
<text x="215.9" y="32">VCC</text>
<text x="72.7" y="39.6">IC1</text>
<text x="119.2" y="40.9">GND</text>
<text x="220.4" y="40.2">R15</text>
<text x="17.1" y="47.2">VCC</text>
<text x="66.5" y="46.6">IN</text>
<text x="67.7" y="42.1">MP9943GQ-Z</text>
<text x="78.4" y="46.6">BST</text>
<text x="97.8" y="42.1">R8</text>
<text x="97.8" y="47.9">C10</text>
<text x="97.8" y="44.7">22R</text>
<text x="220.4" y="42.8">10K</text>
<text x="29.9" y="48.5">C1</text>
<text x="29.9" y="52.9">10uF</text>
<text x="36.2" y="48.5">C3</text>
<text x="36.2" y="52.9">10uF</text>
<text x="42.6" y="48.5">C5</text>
<text x="42.6" y="52.9">100nF</text>
<text x="52.7" y="49.1">R2</text>
<text x="52.7" y="51.7">100K</text>
<text x="66.5" y="52.9">EN/SYNC</text>
<text x="97.8" y="52.3">100nF</text>
<text x="104.8" y="49.8">L2</text>
<text x="105.4" y="52.3">L</text>
<text x="114.3" y="48.5">C14</text>
<text x="114.3" y="52.9">22uF</text>
<text x="122.6" y="48.5">C17</text>
<text x="122.6" y="52.9">22uF</text>
<text x="131.5" y="48.5">D1</text>
<text x="131.5" y="51">LESD3Z5.0CMT1G</text>
<text x="220.4" y="52.9">1K</text>
<text x="220.4" y="50.4">R16</text>
<text x="44.5" y="57.4">100K</text>
<text x="45.7" y="55.5">R33</text>
<text x="55.9" y="57.4">R1</text>
<text x="55.9" y="59.9">100K</text>
<text x="66.5" y="56.1">PG</text>
<text x="79.2" y="54.2">SW</text>
<text x="92" y="59.3">51K</text>
<text x="92.6" y="56.7">R7</text>
<text x="103.2" y="59.3">41.2K</text>
<text x="104.1" y="56.7">R13</text>
<text x="215.8" y="59.9">GND</text>
<text x="32.9" y="62.5">GND</text>
<text x="48.8" y="63.1">GND</text>
<text x="57.2" y="65.6">C8</text>
<text x="66.5" y="61.2">VCC</text>
<text x="75.2" y="63" transform="rotate(-90 75.2 63)">GND</text>
<text x="79.5" y="61.2">FB</text>
<text x="57.2" y="68.2">100nF</text>
<text x="102.2" y="68.8">3K</text>
<text x="102.2" y="66.3">R11</text>
<text x="51.9" y="76.4">GND</text>
<text x="98.3" y="75.2">GND</text>
<text x="72.3" y="79.6">GND</text>
<text x="217.6" y="82.1">+3V3</text>
<text x="233" y="79">D4</text>
<text x="243.2" y="79">R17</text>
<text x="254.6" y="82.1">GND</text>
<text x="73.9" y="89.8">IC2</text>
<text x="231.8" y="84.7">Red</text>
<text x="243.5" y="84.7">3.3K</text>
<text x="69" y="92.3">MP9943GQ-Z</text>
<text x="99.1" y="92.3">R10</text>
<text x="99.1" y="94.8">22R</text>
<text x="120.5" y="91">GND</text>
<text x="21.6" y="97.4">VCC</text>
<text x="36.2" y="98.7">C2</text>
<text x="42.6" y="98.7">C4</text>
<text x="48.9" y="98.7">C6</text>
<text x="58.4" y="99.3">R4</text>
<text x="58.4" y="101.8">100K</text>
<text x="67.8" y="96.7">IN</text>
<text x="79.7" y="96.7">BST</text>
<text x="99.1" y="98">C11</text>
<text x="106.1" y="99.9">L3</text>
<text x="115.6" y="98.7">C15</text>
<text x="123.8" y="98.7">C18</text>
<text x="132.7" y="99.9">D2</text>
<text x="36.2" y="103.1">10uF</text>
<text x="42.6" y="103.1">10uF</text>
<text x="48.9" y="103.1">100nF</text>
<text x="57.2" y="107.5">R3</text>
<text x="67.8" y="103.1">EN/SYNC</text>
<text x="67.8" y="106.3">PG</text>
<text x="80.4" y="104.4">SW</text>
<text x="93.9" y="106.9">R9</text>
<text x="99.1" y="102.5">100nF</text>
<text x="105.4" y="106.9">R14</text>
<text x="106.7" y="102.5">L</text>
<text x="115.6" y="103.1">22uF</text>
<text x="123.8" y="103.1">22uF</text>
<text x="132.7" y="102.5">LESD3Z5.0CMT1G</text>
<text x="39.2" y="112.6">GND</text>
<text x="57.2" y="110.1">100K</text>
<text x="67.8" y="111.4">VCC</text>
<text x="76.4" y="113.2" transform="rotate(-90 76.4 113.2)">GND</text>
<text x="80.8" y="111.4">FB</text>
<text x="93.3" y="109.4">51K</text>
<text x="104.5" y="109.4">41.2K</text>
<text x="58.4" y="115.8">C9</text>
<text x="58.4" y="118.3">100nF</text>
<text x="103.5" y="119">7.68K</text>
<text x="103.5" y="116.4">R12</text>
<text x="99.6" y="125.3">GND</text>
<text x="53.2" y="126.6">GND</text>
<text x="73.5" y="129.8">GND</text>
<text x="60.2" y="147.5">U1</text>
<text x="46.9" y="150.1">+5V</text>
<text x="55.1" y="150.1">TLV62569DBV</text>
<text x="57" y="155.8">VIN</text>
<text x="63.3" y="155.8">SW</text>
<text x="77.2" y="152.6">2.2uH</text>
<text x="78.8" y="150.1">L1</text>
<text x="123.7" y="150.1">+3V3</text>
<text x="57" y="158.3">EN</text>
<text x="63.6" y="158.3">FB</text>
<text x="87.6" y="157.7">R5</text>
<text x="87.6" y="160.2">442K</text>
<text x="100.3" y="158.3">C12</text>
<text x="100.3" y="160.9">6.8pF</text>
<text x="112.4" y="159">C13</text>
<text x="112.4" y="161.5">10uF</text>
<text x="123.8" y="159">C16</text>
<text x="123.8" y="161.5">10uF</text>
<text x="135.3" y="159">C19</text>
<text x="135.3" y="161.5">10uF</text>
<text x="147.3" y="159.6">D3</text>
<text x="52.1" y="164.1">C7</text>
<text x="52.1" y="166.6">4.7uF</text>
<text x="62.5" y="162.1" transform="rotate(-90 62.5 162.1)">GND</text>
<text x="87.6" y="164.1">R6</text>
<text x="87.6" y="166.6">100K</text>
<text x="147.3" y="162.2">LESD3Z5.0CMT1G</text>
<text x="124.3" y="172.9">GND</text>
<text x="59.6" y="176.8">GND</text>
</g>
<g font-size="1.8" fill="#a90000">
<text x="62.8" y="45.5">7</text>
<text x="84.4" y="45.5">4</text>
<text x="62.8" y="51.8">3</text>
<text x="84.4" y="53.1">6</text>
<text x="62.8" y="55">8</text>
<text x="62.8" y="60.1">2</text>
<text x="84.4" y="60.1">1</text>
<text x="74" y="66.7" transform="rotate(-90 74 66.7)">5</text>
<text x="64.1" y="95.6">7</text>
<text x="85.7" y="95.6">4</text>
<text x="64.1" y="102">3</text>
<text x="64.1" y="105.2">8</text>
<text x="85.7" y="103.3">6</text>
<text x="64.1" y="110.2">2</text>
<text x="85.7" y="110.2">1</text>
<text x="75.3" y="116.9" transform="rotate(-90 75.3 116.9)">5</text>
<text x="54.5" y="154.7">4</text>
<text x="67.2" y="154.7">3</text>
<text x="54.5" y="157.2">1</text>
<text x="67.2" y="157.2">5</text>
<text x="61.3" y="164.5" transform="rotate(-90 61.3 164.5)">2</text>
</g>
<text font-size="1.8" fill="#0000c2" x="227.3" y="51.2">Vcc_Voltage=R2/(R1+R2)xVcc</text>
<g font-size="1.8" fill="#725600">
<text x="132.9" y="63.3" transform="rotate(-90 132.9 63.3)">+12V</text>
<text x="134.8" y="112.2" transform="rotate(-90 134.8 112.2)">+5V</text>
<text x="138" y="153.5" transform="rotate(-90 138 153.5)">+3V3</text>
</g>
</svg>
